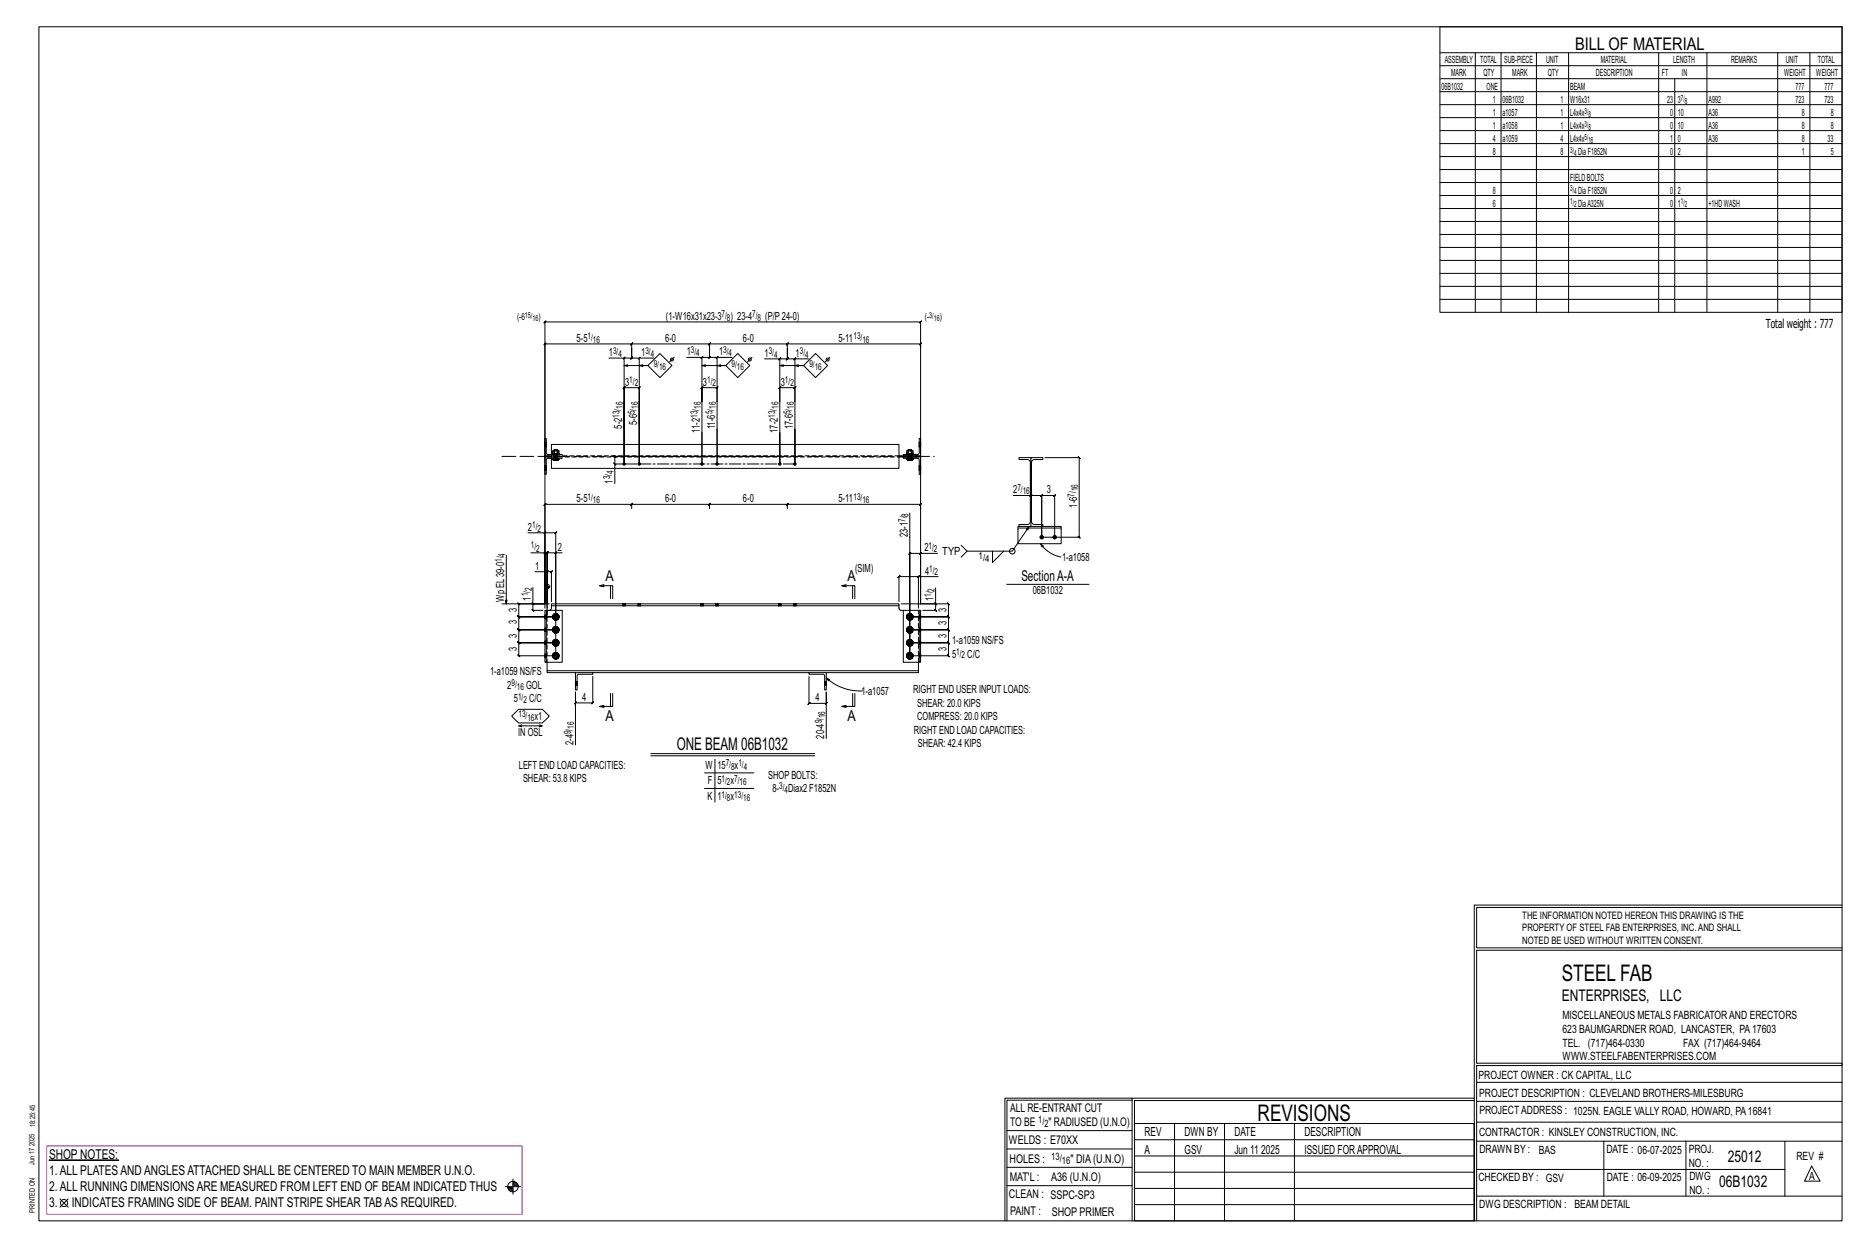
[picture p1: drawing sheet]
<svg xmlns="http://www.w3.org/2000/svg" width="914mm" height="610mm" viewBox="0 0 914 610" stroke-linecap="round" stroke-linejoin="round" font-family="sans-serif">
<g fill="#000" stroke="#000" stroke-width=".49">
<path d="M24 568h34z"/>
<circle cx="306" cy="227" r=".6"/>
<circle cx="313" cy="227" r=".6"/>
<circle cx="344" cy="227" r=".6"/>
<circle cx="351" cy="227" r=".6"/>
<circle cx="382" cy="227" r=".6"/>
<circle cx="389" cy="227" r=".6"/>
<circle cx="510" cy="263" r=".9"/>
<circle cx="516" cy="263" r=".9"/>
</g>
<g fill="none" stroke="#000" stroke-width=".49">
<path d="M19 13h883v584h-883zM705 13h197v140h-197zM705 26h197M705 32h197M705 39h197M722 26v127M735 26v127M752 26v127M768 26v127M812 26v127M820 39v114M836 26v127"/>
<path d="M870 26v127M886 26v127M705 45h197M705 51h197M705 58h197M705 64h197M705 70h197M705 77h197M705 83h197M705 89h197M705 96h197M705 102h197"/>
<path d="M705 108h197M705 115h197M705 121h197M705 127h197M705 134h197M705 140h197M705 146h197M298 175h8v52v-37h-1l1-1v1h7h-1l1-1v1v37v-52h7M306 179h11h-4M306 175l-1 1zM309 169l1-1zM309 170v5h1l-1 1v-1h-3"/>
<path d="M309 170v5v1l1-1h-1h4M309 170l1-2-1 1v-1h-42l-1 1 1-1v57M309 168h38v1l1-1-1 2M312 176l1-1zM317 179l6-6 6 6-6 6zM330 175l-2 2M336 175h8v21v-6h-1l1-1v1h7l1-1-1 1v6M344 179h11h-4M344 174l-1 1zM347 170v5l1-1-1 1h-3M347 170v5l1-1-1 1h4M347 168h38v1l1-1-1 2"/>
<path d="M348 168l-1 1zM351 175l1-1zM355 179l6-6 6 6-6 6zM358 175h-7v21M368 175l-2 2M374 176h8v20M381 176l1-1zM382 179h11h-4M385 170v6l1-1-1 1h-3M385 170v6l1-1-1 1h4M385 168h66l-1 1 1-1v2M386 168l-1 1z"/>
<path d="M389 176l1-1-1 1zM396 176h-7v20M399 173l6 6-6 6-6-6zM406 175l-2 2M344 196v31M351 196v31M382 196v-6h-1l1-1v1h7l1-1-1 1v6M382 196v31M389 196v31M267 217h.1M267 219h.1M270 217h170v12h-170z"/>
<path d="M306 210v-14v31M313 208v-12v31M344 212v15zM351 210v17zM450 217h.1M450 219h.1M451 217h.1M451 219h.1M267 228h.1M267 230h.1M269 224h-2v8v-7l3-1M270 223h-2v1h2"/>
<path d="M270 222h-3v-7v8h2M270 222h4zM271 224v1zM271 222v-2v2M271 225h.1M271 224v1M271 222h.1M271 223h.1M271 224h.1M271 225h2M271 224h1M272 225l1-1v1"/>
<path d="M273 224h-1v1M273 222v-2h-2h3v2M273 222h.1M273 223h.1M273 224h.1M273 224l1 1M274 225h-2M300 226l1 1zM312 227h-11v10M385 223h-84h-1l1 1v-1v4M440 223h10v1h-10M442 224h9v8h-1v-8h-8z"/>
<path d="M442 222h8v-7h1v8h-9zM444 222h3zM444 224v1zM444 222v-2h1v2M444 225h.1M444 224v1M444 224h1v1h-1M444 222h.1M444 223h.1M444 224h.1M445 225h1M445 224h.1"/>
<path d="M445 225l1-1v1M446 224h-1v1M446 222v-2h-1h2v2M446 222h.1M446 223h.1M446 224h.1M446 224l1 1M447 224v1M447 225h-1M450 228h.1M450 230h.1M451 228h.1"/>
<path d="M451 230h.1M499 224h11v1h-4l-1 1v29l1 2h4v1h-11v-1h4l1-2v-29l-1-1h-4zM505 224v18h-9M512 224h16v-1l1 1h-1v39v-1l1 1h-1h-18v-21l-1 1 1-1h-5M309 247l1-1-1 1zM309 249l1-3-1 1h-42v-1l-1 1h1v51M309 247h38l1-1-1 3M347 247l1-1-1 1zM347 247h38l1-1-1 3M385 247l1-1-1 1zM385 247h66h-1l1-1v3M445 251v70v-50l1-1-1 1h6"/>
<path d="M499 258h-1v8h21v-8M504 258l-8 12h-23l-3-3M505 242l-1 1 1-1zM510 258h9h-21M248 272v23M258 261h9v34v-25h-7M262 280h6v18M267 261h-1l1-1zM267 270l-1 1 1-1zM267 261h5l1-1-1 1v60h-18l-1-1 1 1v-7v1l-1-1h1h18h-18v1l-1-1h1v-6v1l-1-1h1h18h-18v1l-1-1h1v-6l-1-1 1 1-1-1 1 1v-7v1l-1-1h1h13M267 270h8M268 280h2h-1l1-1v1v14"/>
<path d="M272 270v1l1-1zM272 270v32h-18h18M451 270l-1 1zM459 271h-8v24M473 270l-3 3M486 270v5l5-5M509 266l2 1-1 1zM509 266a16 16 0 0 0 10 7M510 263v-21l-1 1 1-1h6v1l1-1h-1v21M246 295h21M260 295l1 1zM261 287v8h8"/>
<path d="M261 295v4l-1-1 1 1h5M266 287h3M267 299v25zM267 295v-137h-1l1-1v1h184h-1l1-1v1v137M267 286v1M267 280l1-1zM267 299h8v25h-8M268 286v1M268 295v-25l-1 1 1-1-1 1 1-1v32M268 286v8M268 287v1M269 287v1"/>
<path d="M269 287h.1M270 295h170v1h-170zM270 296v2l-1 1M296 287h-2h6v6M296 286l-2 1M299 287v6M305 295h.1M305 296h.1M306 295h.1M306 296h.1M312 295h.1M312 296h.1"/>
<path d="M314 295h.1M314 296h.1M343 295h.1M343 296h.1M344 295h.1M344 296h.1M350 295h.1M350 296h.1M352 295h.1M352 296h.1M381 295h.1M381 296h.1"/>
<path d="M382 295h.1M382 296h.1M389 295h.1M389 296h.1M390 295h.1M390 296h.1M414 287h-2h6v6M414 286l-2 1M417 287v6M440 296v2l2 1M449 283l1-1zM450 282h-10h1l-1 1v-1v12"/>
<path d="M450 299h1v25h-1zM450 299h-8v25h8M451 295h13l1 1-1-1v7v-1l1 1h-1h-19h19v-1l1 1h-1v6l1 1-1-1h-19h19l1 1-1-1v6l1 1-1-1h-19h19l1 1-1-1v7v-1l1 1h-1h-19M457 295l1 1zM458 288v7h-17M458 295v4l-1-1 1 1h-6M459 282h-9v16M493 286h40M271 314h.1M271 308h.1M271 302h.1M271 301v1"/>
<path d="M271 316h.1M271 309v1M271 303h.1M271 314v1M271 308v1M271 314v-1v1v2v-1M271 308v-1v1v1M271 301v1v1v-1M271 315l1 1M271 309l1 1M271 303h1M271 319v1"/>
<path d="M271 313h.1M271 307h.1M271 300v1M272 315l1 1M272 309l1 1M272 303h1M272 319l-1 1M272 320l1-1v1M272 313l-1 1M272 313h1v1M272 307h-1M272 307h1"/>
<path d="M272 300l-1 1M272 301l1-1v1M272 320l2 1h-1M272 314h2l-1 1M272 307l2 1-1 1M272 301l2 1h-1M273 319l-1 1M273 313l-1 1M273 307h-1M273 300l-1 1M273 315v1h-1M273 309v1l-1-1"/>
<path d="M273 303h-1M273 315v1M273 309h.1M273 302v1M273 314l-1 1M273 308l-1 1M273 302l-1 1M273 320h.1M273 313v1M273 307v1M273 301h.1M273 314h1"/>
<path d="M273 308h1M273 301l1 1M444 314h.1M444 308h.1M444 302h.1M444 301v1M444 303h1M444 309l1 1M444 316h1M444 308v1M444 314v1M444 301v1v1v-1"/>
<path d="M444 308v-1v1v1M444 314v-1v1v2v-1M445 303h.1M445 309v1M445 315v1M445 300l-1 1M445 307h-1M445 313h-1M445 319l-1 1M445 303h1M445 309l1 1M445 315l1 1"/>
<path d="M445 300v1M445 301l1-1v1M445 307h.1M445 307h1M445 313v1M445 313h1v1M445 319v1M445 320l1-1v1M446 301l1 1M446 307l1 1v1M446 314h1v1M446 320l1 1"/>
<path d="M446 300l-1 1M446 307h-1M446 313l-1 1M446 319l-1 1M446 303h-1M446 309v1l-1-1M446 315v1h-1M446 302h1l-1 1M446 309h1h-1M446 315h1l-1 1M446 302v1M446 308v1"/>
<path d="M446 314v1M446 301h1h-1M446 307l1 1h-1M446 313l1 1h-1M446 320h1h-1M447 301v1M447 308h.1M447 314h.1M268 324v4M271 321h.1M271 320v1M271 322h.1"/>
<path d="M271 320v1v1v-1M271 322h1M272 322h1M273 322h-1M273 321v1M273 321l-1 1M273 320l1 1M282 335h.1M282 334h.1M282 329h8v1h-7l-1 8zM282 335h1M282 334h1"/>
<path d="M290 331v13l1-1-1 1h-8v-1l-1 1h1v-5v25M290 329h106M299 339v7M300 339v7h-6h2M396 329h8v9l-1-8h-7zM396 331v13l-1 1 1-1h8v1l1-1h-1v-5v22M404 335h.1M404 334h.1M404 332h2v1zM404 332a25 25 0 0 0 18 6M417 339v7M418 339v7h-6h2"/>
<path d="M444 321h.1M444 320v1M444 322h1M444 320v1v1v-1M445 322h.1M445 322h1M446 322h-1M446 321h1l-1 1M446 321v1M447 320v1M450 328h-182v1h14M450 324v5h-46"/>
<path d="M250 350l4-3h12l3 3-3 4h-12zM254 355h11l-1 1M255 355h-1l1 1M264 355h1M296 345l-2 1M414 345l-2 1M319 369h80M319 370h80M345 378h24M350 371v21M345 386h24M722 443v154"/>
<path d="M722 443h180M902 444h-179v20h179M902 465h-179v55h179v1h-179v76M554 538h-61v59M554 537h168M722 538h-167v13M723 539h179M723 530h179M493 553h61M555 550h167v47h-167zM555 558h167M575 550v47"/>
<path d="M599 550v47M634 550v47M723 549h179M723 558h179M785 558v27M825 558v27M874 558v27M251 577v7M251 579h2M251 580h3M251 578h2M493 571h61"/>
<path d="M493 562h61M555 573h167M555 566h167M723 572h151M887 570l4 8h-8zM29 587l4 4M33 587l-4 4M247 581h8M249 581h2M249 582h2M250 583h1M492 597v-60h62v60"/>
<path d="M493 580h61M555 589h167M555 581h167M723 585h179"/>
<circle cx="329" cy="176" r=".7"/>
<circle cx="367" cy="176" r=".7"/>
<circle cx="405" cy="176" r=".7"/>
<circle cx="496" cy="270" r="1.4"/>
<circle cx="268" cy="287" r="1.2"/>
<circle cx="31" cy="589" r="1.8"/>
<circle cx="251" cy="581" r="2.6"/>
</g>
<path d="M23 561h233v33h-233z" fill="none" stroke="#f0f" stroke-width=".5"/>
<g fill="none" stroke="#000" stroke-width=".49" stroke-dasharray="2 1.4">
<path d="M267 217h.1M267 219h.1M267 218v1M267 218h.1M267 218v-1v1M450 219h.1M450 217l1 1-1-1M450 219h1M451 217h-1M451 218h-1M451 219h.1M451 217h.1"/>
<path d="M267 229h.1M267 228h.1M267 230h.1M267 229v1M270 224h170M270 224h5M271 224v1zM271 225h.1M271 222v-2v2v-2v2h2h-2M271 224v1M271 224h.1M271 223h.1"/>
<path d="M271 223v1M271 222h.1M271 222v1M271 222v2zM271 220h1M271 220h2M271 225h1M271 220h.1M271 222h-1h1M271 222h2M271 224v-1M271 223v-1"/>
<path d="M271 225h1zM271 225h1h1M272 220h.1M272 220h1M272 223v1zM272 224v-1M272 224h-1M272 222v1zM272 223v-1M272 224l1-1M272 223h.1M272 224h.1"/>
<path d="M272 223l1-1M272 222h.1M272 225l-1-1 2 1M272 224l1 1M272 225h1M273 224h.1M273 224v-1M273 223v-1M273 222h.1M273 220h.1M273 220v2zM273 222h1h-1v-2h1v2"/>
<path d="M273 222v2zM273 223h.1M273 225h.1M273 224l1 1h-1zM273 222h1M273 224l1 1M275 223v-1h-5M440 223h-170M444 224v1zM444 225h.1M444 222h1h-1v-2h1v2v-2v2h1h-1M444 224v1"/>
<path d="M444 224h1M444 225h1M444 223h1M444 223v1M444 224h.1M444 222h1M444 222v1M445 224h-1M445 223h-1M445 222v2zM445 224h.1M445 222h.1"/>
<path d="M445 220h.1M445 220h1M445 225h.1M445 222h-1h1M445 222h1M445 224v-1M445 223v-1M445 224v1zM445 225h1M445 223v1zM445 222v1zM445 224l1-1"/>
<path d="M445 223h1M445 224h1zM445 223l1-1M445 225v-1l1 1M445 224l1 1M446 224v-1M446 224h.1M446 223v-1M446 225h.1M446 222h.1M446 220h.1M446 220v2z"/>
<path d="M446 222h1h-1v-2h1v2M446 222v2zM446 223h.1M446 224l1 1h-1zM446 222h1M447 225h-1zM447 225h.1M447 224v1M450 230h.1M450 229h1l-1-1M450 230h1M451 228h-1"/>
<path d="M451 229h-1M451 230h-1M451 230h.1M451 228h.1M451 229l-1-1M268 299v25M305 295v1M305 295h.1M306 295v1zM306 295l-1 1M306 296h-1M306 295v1"/>
<path d="M306 295h.1M306 296h.1M306 296v-1M312 295v1M312 295h.1M313 295l-1 1M313 295v1zM313 296h.1M313 295v1M313 295h1M314 296h-1M314 296v-1"/>
<path d="M343 295v1M343 295h.1M344 295v1zM344 295l-1 1M344 296h-1M344 295v1M344 295h.1M344 296h.1M344 296v-1M350 295v1M350 295h.1M351 295l-1 1"/>
<path d="M351 295v1zM351 295v1M351 296h.1M352 295h.1M352 296h.1M352 296v-1M381 295v1M381 295h.1M382 295v1zM382 295l-1 1M382 296h-1M382 295v1"/>
<path d="M382 295h.1M382 296h.1M382 296v-1M389 295v1M389 295h.1M389 295v1zM389 296h.1M390 295v1M390 295h.1M390 296h.1M390 296v-1M267 315h.1"/>
<path d="M267 314h.1M267 309h.1M267 308v1M267 308h.1M267 307h.1M267 303h.1M267 303v-1M267 302v1M267 302h.1M267 301h.1M267 315v-1v1M270 314l1 1z"/>
<path d="M270 308l1 1zM270 302h1zM271 314v1zM271 314v-1v1v2v-2M271 308v1zM271 308v-1v1v1v-1M271 302h.1M271 302v-2v2v1v-1M271 314h-1zM271 315v1zM271 308h-1zM271 309h.1"/>
<path d="M271 301l-1 1zM271 302v1zM271 315v-1M271 314h.1M271 309v-1M271 308h.1M271 301v1M271 320h.1M271 320v-1zM271 313v1zM271 316h.1M271 313h.1"/>
<path d="M271 307v1zM271 309v1zM271 307h.1M271 301h.1M271 303h.1M271 301v-1zM271 320v-1M271 309v1M271 301v-1M271 315h1M271 314h1M271 309h1"/>
<path d="M271 308l1-1M271 302l1 1M271 301h1M271 320h2zM271 316h2zM271 313h2zM271 309h2zM271 307h2zM271 303h2zM271 300h2zM271 314v-1v1v1v1v-1v1v-1M271 307v1v1"/>
<path d="M271 301v1v-1v1v1v-1v1M271 315h1zM271 314h1zM271 309h1zM271 308l1-1zM271 301v1zM271 302h1zM271 301h1zM271 319h1zM271 316h1zM271 313h1zM271 310h1z"/>
<path d="M271 307h1zM271 303h1zM271 300h1zM272 315v1h-1h1h-1zM272 315h.1M272 314h.1M272 309v1h-1h1h-1zM272 309h.1M272 307h.1M272 303h-1h1h-1zM272 302v1zM272 301h.1"/>
<path d="M272 319h-1h1h-1l1 1M272 319h1h-1h1l-1 1zM272 319h1zM272 313h-1h1h-1h1M272 316h1zM272 316h1M272 313h1h-1h1l-1 1zM272 313h1zM272 307h-1h1h-1h1M272 310h1zM272 310h1M272 309l1 1"/>
<path d="M272 307h1h-1h1h-1zM272 307h1zM272 300h-1h1h-1l1 1M272 303h1zM272 303h1M272 303v-1zM272 300h1h-1h1l-1 1zM272 300h1zM272 320h1M272 315h1M272 315h1zM272 314h1z"/>
<path d="M272 314h1M272 309h1M272 309h1zM272 307l1 1zM272 307h1M272 302h1zM272 301h1zM272 301h1M273 319v1zM273 319v1M273 316h.1M273 313h.1"/>
<path d="M273 310v-1zM273 310v-1M273 307h.1M273 303h.1M273 300v1zM273 300v1M273 314h.1M273 308h.1M273 301v1zM273 320l1 1zM273 313l1 1zM273 307l1 1z"/>
<path d="M273 300l1 2zM273 314v1zM273 308v1zM273 302h.1M273 315v1M273 314v-1M273 309h.1M273 308v-1M273 302v1M273 301h.1M273 320v1M273 316v-2"/>
<path d="M273 313v1v1M273 309v-1M273 307v2M273 303v-1M273 301v1M273 320h1zM273 301h1zM273 314h1zM273 314h1M273 308h1zM273 308h1M273 301l1 1z"/>
<path d="M273 301l1 1M274 315l-1 1zM274 314h.1M274 309h-1zM274 308h.1M274 302l-1 1zM274 301v1zM274 314l-1 2zM274 308l-1 1zM274 314v1zM274 308v1zM274 302h.1"/>
<path d="M444 302h.1M444 308v1zM444 314v1zM444 302l1-2-1 2 1 1-1-1M444 308l1-1-1 1 1 1-1-1M444 314l1-1-1 1 1 2-1-2M444 301v1zM444 302v1zM444 308h.1M444 309h.1M444 314h.1M444 315v1z"/>
<path d="M444 301v1M444 309v-1M444 315v-1M444 301h.1M444 303h1zM444 301l1-1zM444 307v1zM444 309l1 1zM444 307h1zM444 313v1zM444 316h1zM444 313h1z"/>
<path d="M444 320h.1M444 320l1-1zM444 303h1M444 301l1-1M444 309l1 1M444 307h1M444 316h1M444 313h1M444 320l1-1M444 302l1 1M444 301h1M444 309h1"/>
<path d="M444 308l1-1M444 315h1M444 314h1M445 302h.1M445 308v1zM445 314v1zM445 303h1zM445 300h1zM445 309h1zM445 307h1zM445 316h1zM445 313h1z"/>
<path d="M445 320h1zM445 301h-1v1v-1v1v1v-1v1h1M445 307h-1v1v1h1M445 314l-1-1v1v1v1v-1v1l1-1M445 301v1zM445 301h.1M445 308h.1M445 309h.1M445 308v-1zM445 314h.1M445 315h.1M445 303h.1"/>
<path d="M445 300h.1M445 310h.1M445 307h.1M445 316h.1M445 313h.1M445 319h.1M445 302v1zM445 309v1zM445 315v1zM445 300v1M445 303h1M445 303l1-1z"/>
<path d="M445 301h1zM445 300h1h-1h1v1zM445 310h1zM445 310h1M445 309l1 1M445 307h1h-1h1zM445 316h1M445 315h1zM445 314h1zM445 313h1h-1h1v1zM445 319v1M445 319h1h-1h1v1z"/>
<path d="M445 319h1zM446 303h.1M446 302h.1M446 301h.1M446 309h.1M446 307v1zM446 307h.1M446 315h.1M446 314h.1M446 320h.1M446 300v1zM446 300v1"/>
<path d="M446 310v-1zM446 310v-1M446 316h.1M446 313h.1M446 319v1zM446 319v1M446 301v1zM446 308h.1M446 300l1 2zM446 307l1 1zM446 313l1 1zM446 320l1 1z"/>
<path d="M446 308v1zM446 314v1zM446 302h1l-1 1M446 301h1h-1M446 309h1h-1M446 308h1l-1-1M446 315h1l-1 1M446 314h1l-1-1M446 303v-1M446 301l1 1M446 309v-1M446 307l1 2"/>
<path d="M446 316v-2M446 313v1l1 1M446 320l1 1M446 301h1zM446 320h1zM447 301v1zM447 301v1M447 308h.1M447 314h.1M447 302l-1 1zM447 309h-1zM447 315l-1 1z"/>
<path d="M447 308l-1 1zM447 314l-1 2zM447 302h.1M447 308v1zM447 314v1zM450 301h1zM450 301l1 1-1-1M450 307h1zM450 308h1h-1M450 314h1zM450 314h1h-1M450 320h1z"/>
<path d="M451 301h.1M451 301h-1M451 302h-1M451 303h-1M451 307v1M451 308l-1-1M451 308h-1M451 309h-1M451 314h.1M451 314h-1M451 315h-1M267 322h.1"/>
<path d="M267 322v-1M267 321v1M267 321h.1M267 320h.1M270 321h1zM271 321h.1M271 321v-1v1v1v-1M271 320l-1 1zM271 321v1zM271 320v1M271 322h.1M271 321l1 1"/>
<path d="M271 320h1M271 322h2zM271 320v1v-1v1v1v-1v1M271 320v1zM271 321l1 1zM271 320h1zM271 322h1zM272 322h-1h1h-1zM272 322h.1M272 320h.1M272 322h1zM272 322h1"/>
<path d="M272 322l1-1zM272 320h1zM273 322h.1M273 320v1zM273 321h.1M273 321v1M273 320h.1M273 322v-1M273 320l1 1M274 321l-1 1zM274 320v1zM274 321h.1"/>
<path d="M282 334h1zM282 334h1M282 334h.1M282 335h.1M282 335h1M282 334l1 1M283 334h.1M283 334v1M404 334v1zM404 335h.1M404 334h.1M444 321h.1"/>
<path d="M444 321l1-1-1 1 1 1-1-1M444 320v1zM444 321v1zM444 320v1M444 322h1zM444 322h1M444 321l1 1M444 320h1M445 321h.1M445 322h1zM445 320h-1v1v-1v1v1v-1v1h1M445 320v1z"/>
<path d="M445 321v1zM445 320h.1M445 322h.1M445 322h1M446 322h.1M446 322v-1zM446 320v1zM446 321h.1M446 321h1l-1 1M446 320h1h-1M446 322v-1M447 320v1z"/>
<path d="M447 320v1M447 321l-1 1zM447 321h.1M450 324v-25M450 321h1l-1-1M451 320h.1M451 321l-1-1M451 321h-1M451 322h-1"/>
</g>
<path d="M246 223h211" fill="none" stroke="#000" stroke-width=".49" stroke-dasharray="6.8 1 0 1"/>
<path d="M313 227h76M505 258v-34" fill="none" stroke="#000" stroke-width=".49" stroke-dasharray="5.8 1 1 1"/>
<g font-size="11.2">
<text x="764" y="480">STEEL FAB</text>
<text x="616" y="548">REVISIONS</text>
</g>
<g font-size="8.6">
<text x="771" y="24">BILL OF MATERIAL</text>
<text x="331" y="367">ONE BEAM 06B1032</text>
</g>
<g font-size="7.9">
<text x="765" y="490">ENTERPRISES, LLC</text>
<text x="846" y="569">25012</text>
<text x="842" y="581">06B1032</text>
</g>
<g font-size="7.3">
<text x="296" y="284">A</text>
<text x="415" y="284">A</text>
<text x="500" y="284">SectionA-A</text>
<text x="296" y="353">A</text>
<text x="415" y="353">A</text>
</g>
<g font-size="6.6">
<text x="24" y="567">SHOP NOTES:</text>
<text x="24" y="575">1.ALL PLATESANDANGLESATTACHED SHALL BE CENTERED TO MAIN MEMBER U.N.O.</text>
<text x="24" y="583">2.ALL RUNNING DIMENSIONSARE MEASURED FROM LEFT END OF BEAM INDICATED THUS</text>
<text x="24" y="591">3.</text>
<text x="35" y="591">INDICATES FRAMING SIDE OF BEAM. PAINT STRIPE SHEAR TABAS REQUIRED.</text>
</g>
<g font-size="6.1">
<text x="864" y="161">Total weight : 777</text>
<text x="560" y="556">REV</text>
<text x="580" y="556">DWN BY</text>
<text x="604" y="556">DATE</text>
<text x="639" y="556">DESCRIPTION</text>
<text x="560" y="564">A</text>
<text x="580" y="564">GSV</text>
<text x="604" y="564">Jun 11</text>
<text x="617" y="564">2025</text>
<text x="639" y="564">ISSUED FORAPPROVAL</text>
</g>
<g font-size="5.9">
<text x="494" y="560">WELDS : E70XX</text>
<text x="494" y="569">HOLES :</text>
<text x="524" y="569">&quot; DIA(U.N.O)</text>
<text x="494" y="578">MAT'L :</text>
<text x="515" y="578">A36 (U.N.O)</text>
<text x="494" y="586">CLEAN : SSPC-SP3</text>
<text x="495" y="595">PAINT :</text>
<text x="515" y="595">SHOP PRIMER</text>
</g>
<g font-size="5.8">
<text x="494" y="544">ALL RE-ENTRANT CUT</text>
<text x="494" y="551">TO BE</text>
<text x="513" y="551">&quot; RADIUSED (U.N.O)</text>
</g>
<g font-size="5.6">
<text x="765" y="499">MISCELLANEOUS METALS FABRICATORAND ERECTORS</text>
<text x="765" y="505">623 BAUMGARDNER ROAD, LANCASTER, PA17603</text>
<text x="765" y="512">TEL. (717)464-0330</text>
<text x="824" y="512">FAX (717)464-9464</text>
<text x="765" y="519">WWW.STEELFABENTERPRISES.COM</text>
<text x="724" y="528">PROJECT OWNER : CK CAPITAL, LLC</text>
<text x="724" y="537">PROJECT DESCRIPTION : CLEVELAND BROTHERS-MILESBURG</text>
<text x="724" y="545">PROJECTADDRESS : 1025N. EAGLE VALLY ROAD, HOWARD, PA16841</text>
<text x="724" y="556">CONTRACTOR : KINSLEY CONSTRUCTION, INC.</text>
<text x="724" y="564">DRAWN BY :</text>
<text x="753" y="564">BAS</text>
<text x="786" y="564">DATE : 06-07-2025</text>
<text x="827" y="564">PROJ.</text>
<text x="879" y="568">REV #</text>
<text x="827" y="571">NO. :</text>
<text x="724" y="578">CHECKED BY : GSV</text>
<text x="787" y="578">DATE : 06-09-2025</text>
<text x="827" y="578">DWG</text>
<text x="886" y="578">A</text>
<text x="827" y="584">NO. :</text>
<text x="724" y="591">DWG DESCRIPTION : BEAM DETAIL</text>
</g>
<g font-size="5.5">
<text x="326" y="157">(1-W16x31x23-3</text>
<text x="358" y="157">) 23-4</text>
<text x="375" y="157">(P/P24-0)</text>
<text x="282" y="167">5-5</text>
<text x="326" y="167">6-0</text>
<text x="364" y="167">6-0</text>
<text x="410" y="167">5-11</text>
<text x="336" y="174">1</text>
<text x="352" y="174">1</text>
<text x="298" y="174">1</text>
<text x="314" y="174">1</text>
<text x="374" y="175">1</text>
<text x="389" y="175">1</text>
<text x="306" y="189">3</text>
<text x="344" y="189">3</text>
<text x="382" y="189">3</text>
<text x="305" y="210" transform="rotate(-90 305 210)">5-2</text>
<text x="312" y="208" transform="rotate(-90 312 208)">5-6</text>
<text x="350" y="210" transform="rotate(-90 350 210)">11-6</text>
<text x="388" y="210" transform="rotate(-90 388 210)">17-6</text>
<text x="343" y="212" transform="rotate(-90 343 212)">11-2</text>
<text x="381" y="212" transform="rotate(-90 381 212)">17-2</text>
<text x="300" y="237" transform="rotate(-90 300 237)">1</text>
<text x="282" y="246">5-5</text>
<text x="326" y="246">6-0</text>
<text x="364" y="246">6-0</text>
<text x="410" y="246">5-11</text>
<text x="496" y="241">2</text>
<text x="512" y="241">3</text>
<text x="527" y="248" transform="rotate(-90 527 248)">1-6</text>
<text x="258" y="260">2</text>
<text x="444" y="263" transform="rotate(-90 444 263)">23-1</text>
<text x="273" y="269">2</text>
<text x="453" y="270">2</text>
<text x="461" y="271">TYP</text>
<text x="520" y="274">1-a1058</text>
<text x="262" y="279">1</text>
<text x="419" y="280">(SIM)</text>
<text x="453" y="281">4</text>
<text x="260" y="294" transform="rotate(-90 260 294)">1</text>
<text x="506" y="291">06B1032</text>
<text x="247" y="294" transform="rotate(-90 247 294)">Wp EL39-0</text>
<text x="253" y="300" transform="rotate(-90 253 300)">3</text>
<text x="457" y="294" transform="rotate(-90 457 294)">1</text>
<text x="463" y="300" transform="rotate(-90 463 300)">3</text>
<text x="253" y="305" transform="rotate(-90 253 305)">3</text>
<text x="463" y="306" transform="rotate(-90 463 306)">3</text>
<text x="253" y="312" transform="rotate(-90 253 312)">3</text>
<text x="463" y="312" transform="rotate(-90 463 312)">3</text>
<text x="466" y="315">1-a1059 NS/FS</text>
<text x="253" y="319" transform="rotate(-90 253 319)">3</text>
<text x="463" y="319" transform="rotate(-90 463 319)">3</text>
<text x="466" y="322">5</text>
<text x="474" y="322">C/C</text>
<text x="240" y="330">1-a1059 NS/FS</text>
<text x="248" y="337">2</text>
<text x="258" y="337">GOL</text>
<text x="422" y="340">1-a1057</text>
<text x="447" y="339">RIGHT END USER INPUT LOADS:</text>
<text x="252" y="344">5</text>
<text x="259" y="344">C/C</text>
<text x="285" y="343">4</text>
<text x="399" y="343">4</text>
<text x="449" y="346">SHEAR: 20.0 KIPS</text>
<text x="262" y="352">x1</text>
<text x="449" y="352">COMPRESS: 20.0 KIPS</text>
<text x="447" y="359">RIGHT END LOAD CAPACITIES:</text>
<text x="254" y="360">IN OSL</text>
<text x="281" y="364" transform="rotate(-90 281 364)">2-4</text>
<text x="403" y="361" transform="rotate(-90 403 361)">20-4</text>
<text x="449" y="365">SHEAR: 42.4 KIPS</text>
<text x="254" y="376">LEFT END LOAD CAPACITIES:</text>
<text x="345" y="376">W</text>
<text x="351" y="376">15</text>
<text x="360" y="376">x</text>
<text x="256" y="383">SHEAR: 53.8 KIPS</text>
<text x="347" y="384">F</text>
<text x="351" y="384">5</text>
<text x="358" y="384">x</text>
<text x="376" y="381">SHOPBOLTS:</text>
<text x="378" y="387">8-</text>
<text x="386" y="387">Diax2 F1852N</text>
<text x="346" y="391">K</text>
<text x="351" y="391">1</text>
<text x="358" y="391">x</text>
</g>
<g font-size="5">
<text x="745" y="450">THE INFORMATION NOTED HEREON THIS DRAWING IS THE</text>
<text x="745" y="456">PROPERTY OF STEEL FAB ENTERPRISES, INC.AND SHALL</text>
<text x="745" y="462">NOTED BE USED WITHOUT WRITTEN CONSENT.</text>
<text x="508" y="550">1/</text>
<text x="511" y="551">2</text>
<text x="515" y="568">13/</text>
<text x="520" y="570">16</text>
</g>
<g font-size="4.9">
<text x="707" y="31">ASSEMBLY</text>
<text x="725" y="31">TOTAL</text>
<text x="736" y="31">SUB-PIECE</text>
<text x="757" y="31">UNIT</text>
<text x="784" y="31">MATERIAL</text>
<text x="819" y="31">LENGTH</text>
<text x="847" y="31">REMARKS</text>
<text x="874" y="31">UNIT</text>
<text x="890" y="31">TOTAL</text>
<text x="710" y="37">MARK</text>
<text x="726" y="37">QTY</text>
<text x="740" y="37">MARK</text>
<text x="758" y="37">QTY</text>
<text x="781" y="37">DESCRIPTION</text>
<text x="814" y="37">FT</text>
<text x="823" y="37">IN</text>
<text x="873" y="37">WEIGHT</text>
<text x="889" y="37">WEIGHT</text>
<text x="706" y="44">06B1032</text>
<text x="728" y="44">ONE</text>
<text x="769" y="44">BEAM</text>
<text x="879" y="44">777</text>
<text x="893" y="44">777</text>
<text x="731" y="50">1</text>
<text x="736" y="50">06B1032</text>
<text x="764" y="50">1</text>
<text x="769" y="50">W16x31</text>
<text x="816" y="50">23</text>
<text x="821" y="50">3</text>
<text x="836" y="50">A992</text>
<text x="879" y="50">723</text>
<text x="893" y="50">723</text>
<text x="731" y="57">1</text>
<text x="736" y="57">a1057</text>
<text x="764" y="57">1</text>
<text x="769" y="57">L4x4x</text>
<text x="818" y="57">0</text>
<text x="821" y="57">10</text>
<text x="836" y="57">A36</text>
<text x="882" y="57">8</text>
<text x="896" y="57">8</text>
<text x="731" y="63">1</text>
<text x="736" y="63">a1058</text>
<text x="764" y="63">1</text>
<text x="769" y="63">L4x4x</text>
<text x="818" y="63">0</text>
<text x="821" y="63">10</text>
<text x="836" y="63">A36</text>
<text x="882" y="63">8</text>
<text x="896" y="63">8</text>
<text x="731" y="69">4</text>
<text x="736" y="69">a1059</text>
<text x="764" y="69">4</text>
<text x="769" y="69">L4x4x</text>
<text x="818" y="69">1</text>
<text x="821" y="69">0</text>
<text x="836" y="69">A36</text>
<text x="882" y="69">8</text>
<text x="895" y="69">33</text>
<text x="731" y="76">8</text>
<text x="764" y="76">8</text>
<text x="772" y="76">DiaF1852N</text>
<text x="818" y="76">0</text>
<text x="821" y="76">2</text>
<text x="882" y="76">1</text>
<text x="896" y="76">5</text>
<text x="769" y="88">FIELDBOLTS</text>
<text x="731" y="95">8</text>
<text x="772" y="95">DiaF1852N</text>
<text x="818" y="95">0</text>
<text x="821" y="95">2</text>
<text x="731" y="101">6</text>
<text x="772" y="101">DiaA325N</text>
<text x="818" y="101">0</text>
<text x="821" y="101">1</text>
<text x="836" y="101">+1HDWASH</text>
</g>
<g font-size="4.7">
<text x="353" y="155">7/</text>
<text x="368" y="155">7/</text>
<text x="253" y="157">(-6</text>
<text x="264" y="157">)</text>
<text x="356" y="157">8</text>
<text x="371" y="157">8</text>
<text x="453" y="157">(-</text>
<text x="460" y="157">)</text>
<text x="288" y="166">1/</text>
<text x="290" y="168">16</text>
<text x="418" y="166">13/</text>
<text x="422" y="168">16</text>
<text x="300" y="173">3/</text>
<text x="316" y="173">3/</text>
<text x="338" y="173">3/</text>
<text x="354" y="173">3/</text>
<text x="376" y="173">3/</text>
<text x="392" y="173">3/</text>
<text x="303" y="175">4</text>
<text x="319" y="175">4</text>
<text x="320" y="179">9/</text>
<text x="341" y="174">4</text>
<text x="357" y="174">4</text>
<text x="358" y="179">9/</text>
<text x="379" y="175">4</text>
<text x="394" y="175">4</text>
<text x="396" y="179">9/</text>
<text x="323" y="181">16</text>
<text x="361" y="181">16</text>
<text x="399" y="181">16</text>
<text x="308" y="187">1/</text>
<text x="311" y="189">2</text>
<text x="346" y="187">1/</text>
<text x="349" y="189">2</text>
<text x="384" y="187">1/</text>
<text x="387" y="189">2</text>
<text x="305" y="200" transform="rotate(-90 305 200)">16</text>
<text x="311" y="203" transform="rotate(-90 311 203)">5/</text>
<text x="312" y="200" transform="rotate(-90 312 200)">16</text>
<text x="343" y="200" transform="rotate(-90 343 200)">16</text>
<text x="349" y="203" transform="rotate(-90 349 203)">5/</text>
<text x="350" y="200" transform="rotate(-90 350 200)">16</text>
<text x="381" y="200" transform="rotate(-90 381 200)">16</text>
<text x="387" y="203" transform="rotate(-90 387 203)">5/</text>
<text x="389" y="200" transform="rotate(-90 389 200)">16</text>
<text x="303" y="204" transform="rotate(-90 303 204)">13/</text>
<text x="341" y="204" transform="rotate(-90 341 204)">13/</text>
<text x="379" y="204" transform="rotate(-90 379 204)">13/</text>
<text x="300" y="232" transform="rotate(-90 300 232)">4</text>
<text x="299" y="235" transform="rotate(-90 299 235)">3/</text>
<text x="288" y="245">1/</text>
<text x="418" y="245">13/</text>
<text x="498" y="240">7/</text>
<text x="501" y="242">16</text>
<text x="526" y="243" transform="rotate(-90 526 243)">7/</text>
<text x="528" y="240" transform="rotate(-90 528 240)">16</text>
<text x="290" y="246">16</text>
<text x="422" y="246">16</text>
<text x="443" y="255" transform="rotate(-90 443 255)">7/</text>
<text x="445" y="253" transform="rotate(-90 445 253)">8</text>
<text x="260" y="258">1/</text>
<text x="263" y="260">2</text>
<text x="260" y="268">1/</text>
<text x="263" y="270">2</text>
<text x="455" y="269">1/</text>
<text x="246" y="275" transform="rotate(-90 246 275)">1/</text>
<text x="247" y="272" transform="rotate(-90 247 272)">4</text>
<text x="457" y="270">2</text>
<text x="479" y="273">1/</text>
<text x="482" y="275">4</text>
<text x="455" y="280">1/</text>
<text x="457" y="282">2</text>
<text x="259" y="292" transform="rotate(-90 259 292)">1/</text>
<text x="260" y="289" transform="rotate(-90 260 289)">2</text>
<text x="456" y="292" transform="rotate(-90 456 292)">1/</text>
<text x="457" y="289" transform="rotate(-90 457 289)">2</text>
<text x="468" y="320">1/</text>
<text x="471" y="322">2</text>
<text x="250" y="336">9/</text>
<text x="253" y="337">16</text>
<text x="254" y="342">1/</text>
<text x="256" y="344">2</text>
<text x="254" y="351">13/</text>
<text x="258" y="353">16</text>
<text x="402" y="354" transform="rotate(-90 402 354)">9/</text>
<text x="404" y="351" transform="rotate(-90 404 351)">16</text>
<text x="279" y="359" transform="rotate(-90 279 359)">9/</text>
<text x="281" y="357" transform="rotate(-90 281 357)">16</text>
<text x="355" y="375">7/</text>
<text x="358" y="377">8</text>
<text x="361" y="375">1/</text>
<text x="364" y="377">4</text>
<text x="353" y="383">1/</text>
<text x="359" y="383">7/</text>
<text x="356" y="384">2</text>
<text x="362" y="384">16</text>
<text x="381" y="386">3/</text>
<text x="384" y="388">4</text>
<text x="353" y="390">1/</text>
<text x="356" y="392">8</text>
<text x="359" y="390">13/</text>
<text x="364" y="392">16</text>
</g>
<g font-size="4.2">
<text x="823" y="49">7/</text>
<text x="825" y="51">8</text>
<text x="776" y="56">3/</text>
<text x="778" y="57">8</text>
<text x="776" y="62">3/</text>
<text x="778" y="63">8</text>
<text x="776" y="68">5/</text>
<text x="778" y="70">16</text>
<text x="769" y="75">3/</text>
<text x="770" y="76">4</text>
<text x="769" y="94">3/</text>
<text x="770" y="95">4</text>
<text x="769" y="100">1/</text>
<text x="770" y="101">2</text>
<text x="823" y="100">1/</text>
<text x="825" y="101">2</text>
</g>
<g font-size="4">
<text x="257" y="156">15/</text>
<text x="455" y="156">3/</text>
<text x="261" y="157">16</text>
<text x="457" y="157">16</text>
</g>
<g font-size="3.7">
<text x="17" y="551" transform="rotate(-90 17 551)">18:25:45</text>
<text x="17" y="561" transform="rotate(-90 17 561)">2025</text>
<text x="17" y="570" transform="rotate(-90 17 570)">Jun 17</text>
<text x="17" y="593" transform="rotate(-90 17 593)">PRINTED ON</text>
</g>
</svg>
